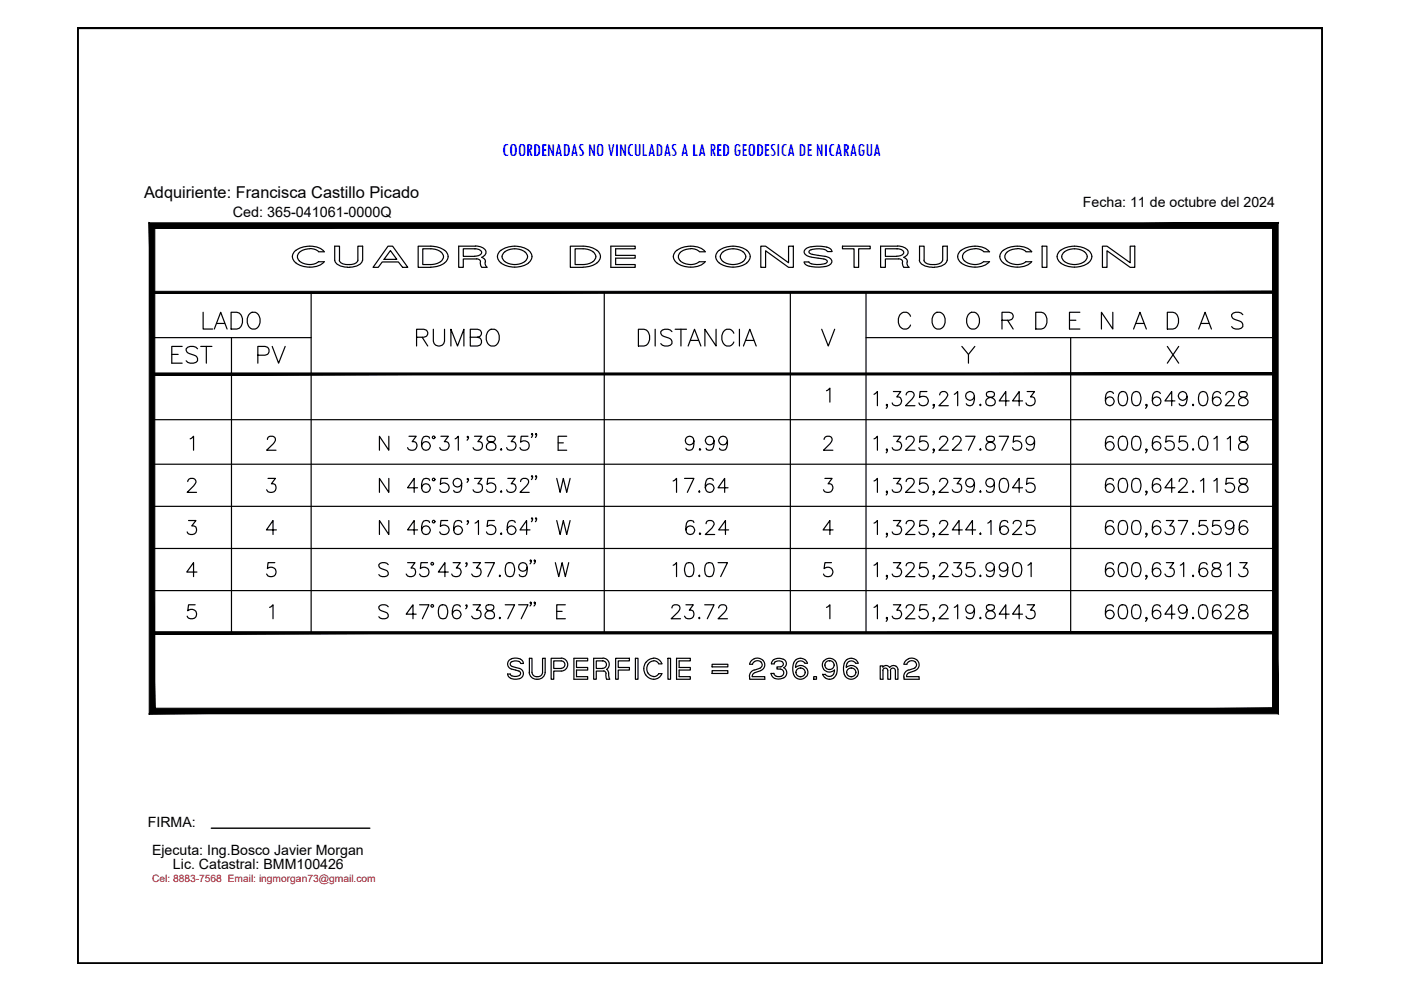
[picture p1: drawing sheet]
<svg xmlns="http://www.w3.org/2000/svg" width="297mm" height="210mm" viewBox="0 0 297 210" stroke-linecap="round" stroke-linejoin="round" font-family="sans-serif">
<!-- layer: 0 -->
<path d="M16.5 5.9h263.8v198.4h-263.8z" fill="none" stroke="#000" stroke-width=".51"/>
<path d="M44.8 175.6h33.6" fill="none" stroke="#000" stroke-width=".3"/>
<!-- layer: CVL_CUADCON -->
<g fill="#000" stroke="#000" stroke-width=".21">
<path d="M31.6 47.2l1.2 1.2 238.2-1.2zM32.8 48.4l238.2-1.2-1.2 1.2zM271 47.2l-1.2 1.2 1.2 102.9zM269.8 48.4l1.2 102.9-1.2-1.1zM31.6 151.3h239.4l-1.2-1.1zM31.6 151.3l1.2-1.1h237zM31.6 47.2v104.1l1.2-1.1zM31.6 47.2l1.2 1.2v101.8z"/>
<path d="M32.2 61.8v.4l238.2-.4zM32.2 62.2l238.2-.4v.4z"/>
<path d="M32.2 79.1v.4l238.2-.4zM32.2 79.5l238.2-.4v.4z"/>
<path d="M32.2 133.9v.5l238.2-.5zM32.2 134.4l238.2-.5v.5z"/>
</g>
<!-- layer: CVL_CUADCON_TIT -->
<g fill="none" stroke="#000" stroke-width=".25">
<path d="M174.2 69.8l1.4 3.6 1.4-3.6M203.9 73.4l1.4 1.7v1.9M206.7 73.4l-1.4 1.7M247.5 73.4l2.4 3.6M249.9 73.4l-2.4 3.6M108.4 139.7l1.2-.2 .7 .2M108.5 139.7a1.12 1.12 0 0 0-.9 1.1 1.12 1.12 0 0 0 .9 1.1 2.87 2.87 0 0 1 1.8 .6l.1 .4-.3 .3M110.3 139.8a.99 .99 0 0 1 .7 .9h-.6M119 139.5a1.38 1.38 0 0 1 1.4 1.4 1.38 1.38 0 0 1-1.4 1.4h-1.6v1.7h-.5v-4.4h2.1M121.7 139.6h2.9v.5h-2.4v1.4h2.4v.6h-2.4v1.4h2.4v.5h-2.9zM127.9 139.5a1.33 1.33 0 0 1 1.2 1 1.33 1.33 0 0 1-.5 1.4M127.9 139.6h-2v4.4h.5v-1.7h1.6a.59 .59 0 0 1 .5 .8l.1 .9h.7l-.2-1.1"/>
<path d="M130.5 139.6h2.9v.5h-2.3v1.4h2.3v.6h-2.3v1.9h-.6zM134.7 139.6h.6v4.4h-.6zM138.6 139.5a1.8 1.8 0 0 1 1.7 1.2M138.6 139.6a2.19 2.19 0 0 0-2.1 2.6 2.19 2.19 0 0 0 3 1.6l.6-.6 .2-.4M141.6 139.6h.6v4.4h-.6zM143.4 139.6h3v.5h-2.4v1.4h2.4v.6h-2.4v1.4h2.4v.5h-3zM159.9 139.7a1.44 1.44 0 0 1 2 .5 1.44 1.44 0 0 1-.6 2M159.9 139.7a1.5 1.5 0 0 0-1 1.1M164.1 139.8l-.4 .4-.2 .5M166.1 139.8l-.8-.2-1.2 .3M166.1 139.8a.97 .97 0 0 1 .6 .8 .97 .97 0 0 1-.5 1 1.25 1.25 0 0 1 0 2.1M192.6 139.7a1.76 1.76 0 0 1 1.9 .3"/>
<path d="M192.6 139.7a1.5 1.5 0 0 0-1 1.1M108.5 143.3l-.3-.4h-.6a1.59 1.59 0 0 0 2.2 1.1l.3-.1M108.6 141.3a3.6 3.6 0 0 1 2.1 .8 1.12 1.12 0 0 1-.6 1.8M110.1 143.2a1.97 1.97 0 0 1-1.6 .1M110.4 140.6a1.35 1.35 0 0 0-2.2 0l.1 .5 .3 .2M112.2 142.5a1.59 1.59 0 0 0 1.9 1.5M112.2 142.6v-3h.6v3a1.15 1.15 0 0 0 1.1 .9 1.15 1.15 0 0 0 1.1-.9v-3h.6v3M115.6 142.5a1.54 1.54 0 0 1-1.6 1.5M119 141.7a.78 .78 0 0 0 .8-.8 .78 .78 0 0 0-.8-.8h-1.6v1.6h1.6M127.8 140.1h.1M127.8 140.1h-1.4v1.6h1.4M127.8 140.1a.78 .78 0 0 1 .8 .8 .78 .78 0 0 1-.8 .8"/>
<path d="M128.6 141.9l.4 .4v.6M137.4 142.7a1.5 1.5 0 0 0 1.2 .7M138.6 140.1a1.21 1.21 0 0 1 1.1 .6M138.6 140.1a1.67 1.67 0 0 0-1.2 2.6M139.7 140.8h.6M140.3 142.8h-.6a1.21 1.21 0 0 1-1.1 .7M151 140.8h3.3v.6h-3.3zM151 142.2h3.3v.6h-3.3zM158.9 143.5v.5h3.3v-.5h-2.7M160 140.3l-.5 .5h-.6M160 140.2a1.21 1.21 0 0 1 1.4 .2M161.2 141.6a2.34 2.34 0 0 0-2.3 1.5v.3"/>
<path d="M161.3 142.2l-1.3 .4a.83 .83 0 0 0-.5 .8M161.3 140.4l.3 .6-.4 .6M163.5 142.8h.6M163.5 142.8a1.38 1.38 0 0 0 .8 1.1M163.5 140.8h.7M164.1 142.8a1.12 1.12 0 0 0 1.5 .6M164.1 140.7a1.09 1.09 0 0 1 2-.1 .57 .57 0 0 1-.6 .8M165.6 141.4h-.9v.5h.8a.79 .79 0 0 1 .7 .7 .79 .79 0 0 1-.6 .8M166.1 143.7l-1.1 .3-.7-.2M168.3 140.6a3.1 3.1 0 0 0 .4 3.1 1.55 1.55 0 0 0 2.2-.3M168.3 140.6a1.55 1.55 0 0 1 1.4-1 1.55 1.55 0 0 1 1.5 1h-.5M168.7 141.5a1.51 1.51 0 0 1 2-.1 1.51 1.51 0 0 1 .3 2"/>
<path d="M168.9 140.6l-.2 .9M169.8 141.6a.91 .91 0 0 1 .9 .9M169.8 141.6a.92 .92 0 0 0-1 1 .92 .92 0 0 0 1 .9M170.6 140.6a1.04 1.04 0 0 0-1.7 0M170.7 142.6a.91 .91 0 0 1-.9 .9M170.7 142.5v.1M172.5 143.5h.6v.5h-.6zM174.4 142.9l.6 .8M174.4 143h.6M174.6 140.1a1.5 1.5 0 0 0 .3 2.1 1.5 1.5 0 0 0 2-.1M174.6 140.2a1.63 1.63 0 0 1 2-.4 1.63 1.63 0 0 1 .9 1.8l-.2 1.4M174.9 141a.93 .93 0 0 0 1.1 .9"/>
<path d="M175 143a1.08 1.08 0 0 0 1.3 .3M175 143.7l.9 .3 .9-.3M175.8 140.1a.91 .91 0 0 0-.9 .8M175.8 140.1h.2M175.9 140.1a.91 .91 0 0 1 .9 .8M176.8 141.1a.91 .91 0 0 1-.9 .8M176.9 141v.1M176.9 142l-.1 .7-.4 .6M177.3 142.9l-.5 .8M179.6 140.6l-.2 .9a1.58 1.58 0 0 1 2.3 .2M180.5 141.6a.91 .91 0 0 1 1 1 .91 .91 0 0 1-1 .9M180.6 141.6a.92 .92 0 0 0-1.1 1 .92 .92 0 0 0 1.1 .9"/>
<path d="M181.4 140.6a1.04 1.04 0 0 0-1.8 0M181.4 140.6h.5a1.63 1.63 0 0 0-2-1 1.63 1.63 0 0 0-1.1 2 1.88 1.88 0 0 0 2 2.4 1.44 1.44 0 0 0 .9-2.3M187.2 142.2a.53 .53 0 0 1 .5-.6 .53 .53 0 0 1 .5 .6M187.2 141.4a.87 .87 0 0 1 1.4 .1M187.2 141.4v-.2h-.6v2.8h.6v-1.8M188.2 142.2v1.8h.6v-1.8M188.6 141.5a.96 .96 0 0 1 1.1-.4 .96 .96 0 0 1 .7 .8v2.1h-.6v-1.8M188.8 142.2a.53 .53 0 0 1 .5-.6 .53 .53 0 0 1 .5 .6M191.7 143.5v.5h3.2v-.5h-2.7M191.7 140.8h.6M192.7 142a1.42 1.42 0 0 0-1.1 1.4M192.8 140.3l-.5 .5"/>
<path d="M192.8 140.2a1.21 1.21 0 0 1 1.3 .2M194 141.6l-1.3 .5M194 142.2l-1.2 .4a.83 .83 0 0 0-.6 .8M194.1 140.4l.2 .6-.4 .6M194.5 140a1.29 1.29 0 0 1-.5 2.2"/>
</g>
<!-- layer: CVL_CUADCON_LIN -->
<g fill="none" stroke="#000" stroke-width=".25">
<path d="M32.2 71.6h33.8M49.1 71.6v62.6M66 62v72.2M128.1 62v72.2M167.6 62v72.2M183.6 71.6h86.8M183.6 62v72.2M227 71.6v62.6M32.2 89h238.2M32.2 98.4h238.2M32.2 107.4h238.2M32.2 116.3h238.2"/>
<path d="M32.2 125.2h238.2M32.2 134.2h238.2"/>
</g>
<!-- layer: CVL_CUADCON_TX -->
<g fill="none" stroke="#000" stroke-width=".25">
<path d="M40.3 93l.7-.5v3M56.7 93.2a.65 .65 0 0 1 .5-.7h.6a.71 .71 0 0 1 .5 1.1l-1.8 1.9h2M82.4 92.5v3l-2-3v3M86.7 92.5h1.5l-.8 1.1a.95 .95 0 0 1 1 1.1 .95 .95 0 0 1-1.3 .8l-.4-.2-.3-.4M91.1 92.9a.83 .83 0 0 0-.8-.4 .83 .83 0 0 0-.8 .5 2.1 2.1 0 0 0 .3 2.3 .93 .93 0 0 0 1.4-.4 .93 .93 0 0 0-.7-1.3 .93 .93 0 0 0-1.1 .9M93.5 92.5h1.6l-.9 1.1a.96 .96 0 0 1 1 1.1 .96 .96 0 0 1-1.3 .8l-.4-.2-.3-.4M96.5 93l.7-.5v3M99.2 92.8l-.2-.2 .2-.1 .1 .1v.3l-.3 .4M100.6 92.5h1.6l-.9 1.1a.95 .95 0 0 1 1 1.1 .95 .95 0 0 1-1.3 .8l-.4-.2-.3-.4M103.4 92.6a.6 .6 0 0 0 .3 1 1.19 1.19 0 0 1 1.4 1.3l-.1 .3a1.19 1.19 0 0 1-1.9-.3 .93 .93 0 0 1 .9-1.1l.6-.2a.61 .61 0 0 0 .2-1l-.4-.1zM106.1 95.3l.2-.1 .1 .1-.1 .2zM107.7 92.5h1.5l-.8 1.1a.96 .96 0 0 1 1 1.1 .96 .96 0 0 1-1.3 .8l-.4-.2-.3-.4"/>
<path d="M111.9 92.5h-1.4l-.1 1.3a1.04 1.04 0 0 1 1.5-.1 1.04 1.04 0 0 1-.1 1.6 1.04 1.04 0 0 1-1.5-.4M112.9 92.1l-.1 .1-.1-.1 .1-.2a.58 .58 0 0 1-.1 .9M113.8 92.1l-.2 .1-.1-.1 .1-.2a.58 .58 0 0 1-.1 .9M118.3 93.9h1.1M120.2 92.5h-1.9v3h1.9M174.7 93.2l.2-.4a.98 .98 0 0 1 1.4 0 .99 .99 0 0 1-.3 1.3l-1.4 1.4h2M175.2 82.8l.8-.5v3M39.8 102.1l.2-.4a.95 .95 0 0 1 1.5 .3v.3l-.4 .7-1.4 1.4h2M40 110.4h1.5l-.8 1.1a.95 .95 0 0 1 1 1.1 .95 .95 0 0 1-1.3 .7l-.4-.1-.3-.4M56.8 101.4h1.6l-.9 1.2a.95 .95 0 0 1 1 1.1 .95 .95 0 0 1-1.3 .7l-.4-.1-.3-.5M58.3 119.3h-1.5l-.1 1.3a1.05 1.05 0 0 1 1.6 0 1.05 1.05 0 0 1-.3 1.5 1.05 1.05 0 0 1-1.5-.4M58.6 112.4h-2.1l1.4-2v2.9"/>
<path d="M82.3 119.7a1.32 1.32 0 0 0-2 0 .75 .75 0 0 0 .6 .9l.8 .3a.71 .71 0 0 1 .6 .5 .71 .71 0 0 1-.3 .7 1.4 1.4 0 0 1-1.7-.3M82.4 101.4v3l-2-3v3M82.4 110.4v2.9l-2-2.9v2.9M86.4 119.3h1.6l-.9 1.1a.95 .95 0 0 1 1 1.1 .95 .95 0 0 1-1.3 .8l-.4-.2-.3-.4M88.5 103.4h-2.1l1.4-2v3M88.5 112.4h-2.1l1.4-2v2.9M90.6 119.3h-1.3l-.2 1.3a1.05 1.05 0 0 1 1.6 0 1.05 1.05 0 0 1-.2 1.5 1.05 1.05 0 0 1-1.5-.4M91.1 101.9a.83 .83 0 0 0-.8-.5 .83 .83 0 0 0-.8 .6 2.1 2.1 0 0 0 .3 2.3 .93 .93 0 0 0 1.4-.4 .93 .93 0 0 0-.7-1.3 .93 .93 0 0 0-1.1 .8M91.1 110.8a.83 .83 0 0 0-.8-.5 .83 .83 0 0 0-.8 .6 2.1 2.1 0 0 0 .3 2.3 .93 .93 0 0 0 1.4-.4 .93 .93 0 0 0-.7-1.3 .93 .93 0 0 0-1.1 .9M94.9 101.4h-1.4l-.1 1.3a1.06 1.06 0 0 1 1.6 0 1.06 1.06 0 0 1-.2 1.5 1.06 1.06 0 0 1-1.6-.4M94.9 110.4h-1.4l-.1 1.2a1.06 1.06 0 0 1 1.6 0 1.06 1.06 0 0 1-.2 1.6 1.06 1.06 0 0 1-1.6-.4M96.1 119.3h1.5l-.9 1.1a.95 .95 0 0 1 1.1 1.1 .95 .95 0 0 1-1.3 .8l-.4-.2-.3-.4"/>
<path d="M97.9 102.4a.91 .91 0 0 1-1.3 .8 .91 .91 0 0 1-.3-1.5 .91 .91 0 0 1 1.5 .2 2.77 2.77 0 0 1-.3 2.4 .88 .88 0 0 1-1.3-.3M97.9 110.8a.88 .88 0 0 0-1.3-.3 2.34 2.34 0 0 0 0 2.7 .93 .93 0 0 0 1.4-.4 .93 .93 0 0 0-.7-1.3 .93 .93 0 0 0-1.1 .9M98.9 119.5l-.2-.1 .2-.1a.55 .55 0 0 1-.2 .8M99.2 101.7l-.2-.1 .2-.2 .1 .2v.3l-.3 .4M99.2 110.6l-.2-.1 .2-.1 .1 .1v.3l-.3 .4M100.3 119.3h1.6l-.9 1.1a.95 .95 0 0 1 1 1.1 .95 .95 0 0 1-1.3 .8l-.4-.2-.3-.4M100.6 101.4h1.6l-.9 1.2a.95 .95 0 0 1 1 1.1 .95 .95 0 0 1-1.3 .7l-.4-.1-.3-.5M100.7 110.9l.7-.5v2.9M102.8 119.3h2l-1.4 3M104.8 101.4h-1.4l-.1 1.3a1.06 1.06 0 0 1 1.6 0 1.06 1.06 0 0 1-.2 1.5 1.06 1.06 0 0 1-1.6-.4M104.8 110.4h-1.4l-.1 1.2a1.06 1.06 0 0 1 1.6 0 1.06 1.06 0 0 1-.2 1.6 1.06 1.06 0 0 1-1.6-.4M106.1 104.3l.2-.2 .1 .2-.1 .1z"/>
<path d="M106.1 113.2l.2-.2 .1 .2-.1 .1zM107.5 119.4a.97 .97 0 0 1 1.4 .4 2.39 2.39 0 0 1-.2 2.3 1.02 1.02 0 0 1-1.5-.4 2.57 2.57 0 0 1 .3-2.3zM107.7 101.4h1.5l-.8 1.2a.96 .96 0 0 1 1 1.1 .96 .96 0 0 1-1.3 .7l-.4-.1-.3-.5M109.2 110.8a.88 .88 0 0 0-1.2-.3 2.34 2.34 0 0 0 0 2.7 .93 .93 0 0 0 1.3-.4 .93 .93 0 0 0-.6-1.3 .93 .93 0 0 0-1.2 .9M110.4 102.1a.65 .65 0 0 1 .5-.7h.6a.71 .71 0 0 1 .4 1.2l-1.6 1.8h1.9M112.4 112.4h-2.1l1.3-2v2.9M112.7 118.9l-.2 .1-.1-.1 .1-.2 .2 .2-.3 .6M112.9 101l-.1 .1-.1-.1 .1-.2a.58 .58 0 0 1-.1 .9M112.9 109.9l-.1 .2-.1-.2 .1-.1a.58 .58 0 0 1-.1 .8M113.5 118.9l-.2 .1-.1-.1 .1-.2 .2 .2-.3 .6M113.8 101l-.2 .1-.1-.1 .1-.2a.58 .58 0 0 1-.1 .9M113.8 109.9l-.2 .2-.1-.2 .1-.1a.58 .58 0 0 1-.1 .8"/>
<path d="M117.7 119.3l.8 3 .7-3 .7 3 .7-3M118 101.4l.8 3 .6-3 .8 3 .7-3M118 110.4l.8 2.9 .6-2.9 .8 2.9 .7-2.9M174.9 101.4h1.5l-.8 1.2a.95 .95 0 0 1 1 1 .95 .95 0 0 1-1.3 .8l-.4-.1-.3-.5M176.3 119.3h-1.4l-.2 1.3a1.06 1.06 0 0 1 1.6-.1 1.06 1.06 0 0 1-.2 1.6 1.06 1.06 0 0 1-1.5-.4M176.6 112.4h-2.1l1.5-2v2.9M185.3 119.8l.7-.5v3M189.4 119.3h1.6l-.9 1.1a.96 .96 0 0 1 1.1 1.1 .96 .96 0 0 1-1.4 .8l-.4-.2-.2-.4M192.1 120a.65 .65 0 0 1 .6-.7h.6a.71 .71 0 0 1 .4 1.1l-1.7 1.9h2M196.5 119.3h-1.4l-.1 1.3a1.06 1.06 0 0 1 1.6-.1 1.06 1.06 0 0 1-.2 1.6 1.06 1.06 0 0 1-1.6-.4M199.2 120a.65 .65 0 0 1 .6-.7h.5a.71 .71 0 0 1 .5 1.1l-1.7 1.9h2M202.2 119.3h1.6l-.9 1.1a.95 .95 0 0 1 1 1.1 .95 .95 0 0 1-1.3 .8l-.4-.2-.3-.4"/>
<path d="M206.4 119.3h-1.4l-.1 1.3a1.06 1.06 0 0 1 1.6-.1 1.06 1.06 0 0 1-.2 1.6 1.06 1.06 0 0 1-1.6-.4M215.1 119.4a.98 .98 0 0 1 1.4 .4 2.57 2.57 0 0 1-.3 2.3 .98 .98 0 0 1-1.4-.4 2.57 2.57 0 0 1 .3-2.3zM217.9 119.8l.7-.5v3M41.4 128.2h-1.4l-.2 1.3a1.06 1.06 0 0 1 1.6-.1 1.06 1.06 0 0 1-.2 1.6 1.06 1.06 0 0 1-1.5-.4M41.8 121.3h-2.2l1.4-2v3M57.2 128.8l.7-.6v3M82.3 128.7a1.32 1.32 0 0 0-2 0 .75 .75 0 0 0 .6 .8l.8 .3a.71 .71 0 0 1 .6 .5 .71 .71 0 0 1-.3 .8 1.4 1.4 0 0 1-1.7-.3M88.2 130.2h-2.1l1.5-2v3M89 128.2h1.9l-1.4 3M93.4 128.4a.97 .97 0 0 1 1.4 .4 2.39 2.39 0 0 1-.3 2.3 1.02 1.02 0 0 1-1.4-.5 2.57 2.57 0 0 1 .3-2.2zM95.1 121.3h-2.2l1.4-2v3M97.6 128.7a.83 .83 0 0 0-.8-.5 .83 .83 0 0 0-.7 .6 2.1 2.1 0 0 0 .2 2.3 .93 .93 0 0 0 1.4-.5 .93 .93 0 0 0-.7-1.2 .93 .93 0 0 0-1.1 .8"/>
<path d="M98.9 128.5l-.2-.1 .2-.2a.55 .55 0 0 1-.2 .9M100.3 128.2h1.6l-.9 1.2a.95 .95 0 0 1 1 1.1 .95 .95 0 0 1-1.3 .7l-.4-.1-.3-.5M103.1 128.4a.64 .64 0 0 0 .3 1 1.19 1.19 0 0 1 1.4 1.2 1.04 1.04 0 0 1-1.1 .6 1.04 1.04 0 0 1-.9-1 1.29 1.29 0 0 1 1.5-.8 .64 .64 0 0 0 .3-1l-.4-.2zM106 122l.1 .1-.1 .2-.2-.2zM106 130.9l.1 .2-.1 .1-.2-.1zM107.1 128.2h2l-1.4 3M110 128.2h1.9l-1.4 3M111.8 120.3a.91 .91 0 0 1-1.3 .7 .91 .91 0 0 1-.3-1.4 .91 .91 0 0 1 1.4 .1 2.77 2.77 0 0 1-.2 2.4 .9 .9 0 0 1-1.3-.3M112.7 127.8l-.2 .1-.1-.1 .1-.2 .2 .2-.3 .7M113.5 127.8l-.2 .1-.1-.1 .1-.2 .2 .2-.3 .7M118 129.6h1.2M119.9 128.2h-1.9v3h1.9"/>
<path d="M175.2 128.8l.8-.6v3M188.1 122.1l-.1 .2-.1-.2 .1-.1a.58 .58 0 0 1-.1 .8M198.1 122.1l-.2 .2-.1-.2 .1-.1 .2 .1-.3 .7M207.7 122.1l.2-.1 .1 .1-.1 .2zM210.8 120.3a.91 .91 0 0 1-1.2 .7 .91 .91 0 0 1-.4-1.4 .91 .91 0 0 1 1.5 .1 2.77 2.77 0 0 1-.3 2.4 .88 .88 0 0 1-1.3-.3M213.7 120.3a.91 .91 0 0 1-1.3 .7 .91 .91 0 0 1-.3-1.4 .91 .91 0 0 1 1.4 .1 2.77 2.77 0 0 1-.3 2.4 .88 .88 0 0 1-1.2-.3"/>
<circle cx="91.9" cy="92.7" r=".28"/>
<circle cx="91.6" cy="119.5" r=".28"/>
<circle cx="91.9" cy="101.7" r=".28"/>
<circle cx="91.9" cy="110.6" r=".28"/>
<circle cx="91.6" cy="128.5" r=".28"/>
</g>
<text font-size="15.4" x="62.8" y="60.7">CUADRO DE CONSTRUCCION</text>
<g font-size="7.1">
<text x="42.3" y="70.9">LADO</text>
<text x="189.4" y="70.9">C O O R D E N A D A S</text>
<text x="87.5" y="74.4">RUMBO</text>
<text x="134.4" y="74.4">DISTANCIA</text>
<text x="35.6" y="78.3">EST</text>
<text x="53.6" y="78.3">PV</text>
<text x="184.5" y="87.8">1,325,219.8443</text>
<text x="233.5" y="87.8">600,649.0628</text>
<text x="184.5" y="97.4">1,325,227.8759</text>
<text x="233.5" y="97.4">600,655.0118</text>
<text x="184.5" y="106.2">1,325,239.9045</text>
<text x="233.5" y="106.2">600,642.1158</text>
<text x="184.5" y="115">1,325,244.1625</text>
<text x="233.5" y="115">600,637.5596</text>
<text x="233.5" y="124.2">600,631.6813</text>
<text x="184.5" y="133">1,325,219.8443</text>
<text x="233.5" y="133">600,649.0628</text>
</g>
<text font-size="6.6" x="144.6" y="114.7">6.24</text>
<g font-size="6.2">
<text x="144.3" y="96.7">9.99</text>
<text x="141.8" y="105.5">17.64</text>
<text x="141.8" y="123.5">10.07</text>
<text x="141.5" y="132.3">23.72</text>
</g>
<text font-size="4" fill="#00f" x="106.5" y="33">COORDENADAS NO VINCULADAS A LA RED GEODESICA DE NICARAGUA</text>
<text font-size="3.5" x="30.5" y="41.9">Adquiriente: Francisca Castillo Picado</text>
<text font-size="3.1" x="49.3" y="46.1">Ced: 365-041061-0000Q</text>
<g font-size="3">
<text x="229.6" y="43.8">Fecha: 11 de octubre del 2024</text>
<text x="31.3" y="175.3">FIRMA:</text>
<text x="32.2" y="181.2">Ejecuta: Ing.Bosco Javier Morgan</text>
<text x="36.7" y="184.2">Lic. Catastral: BMM100426</text>
</g>
<text font-size="2.2" fill="#f00" x="32.2" y="186.9">Cel: 8883-7568 Email: ingmorgan73@gmail.com</text>
</svg>
